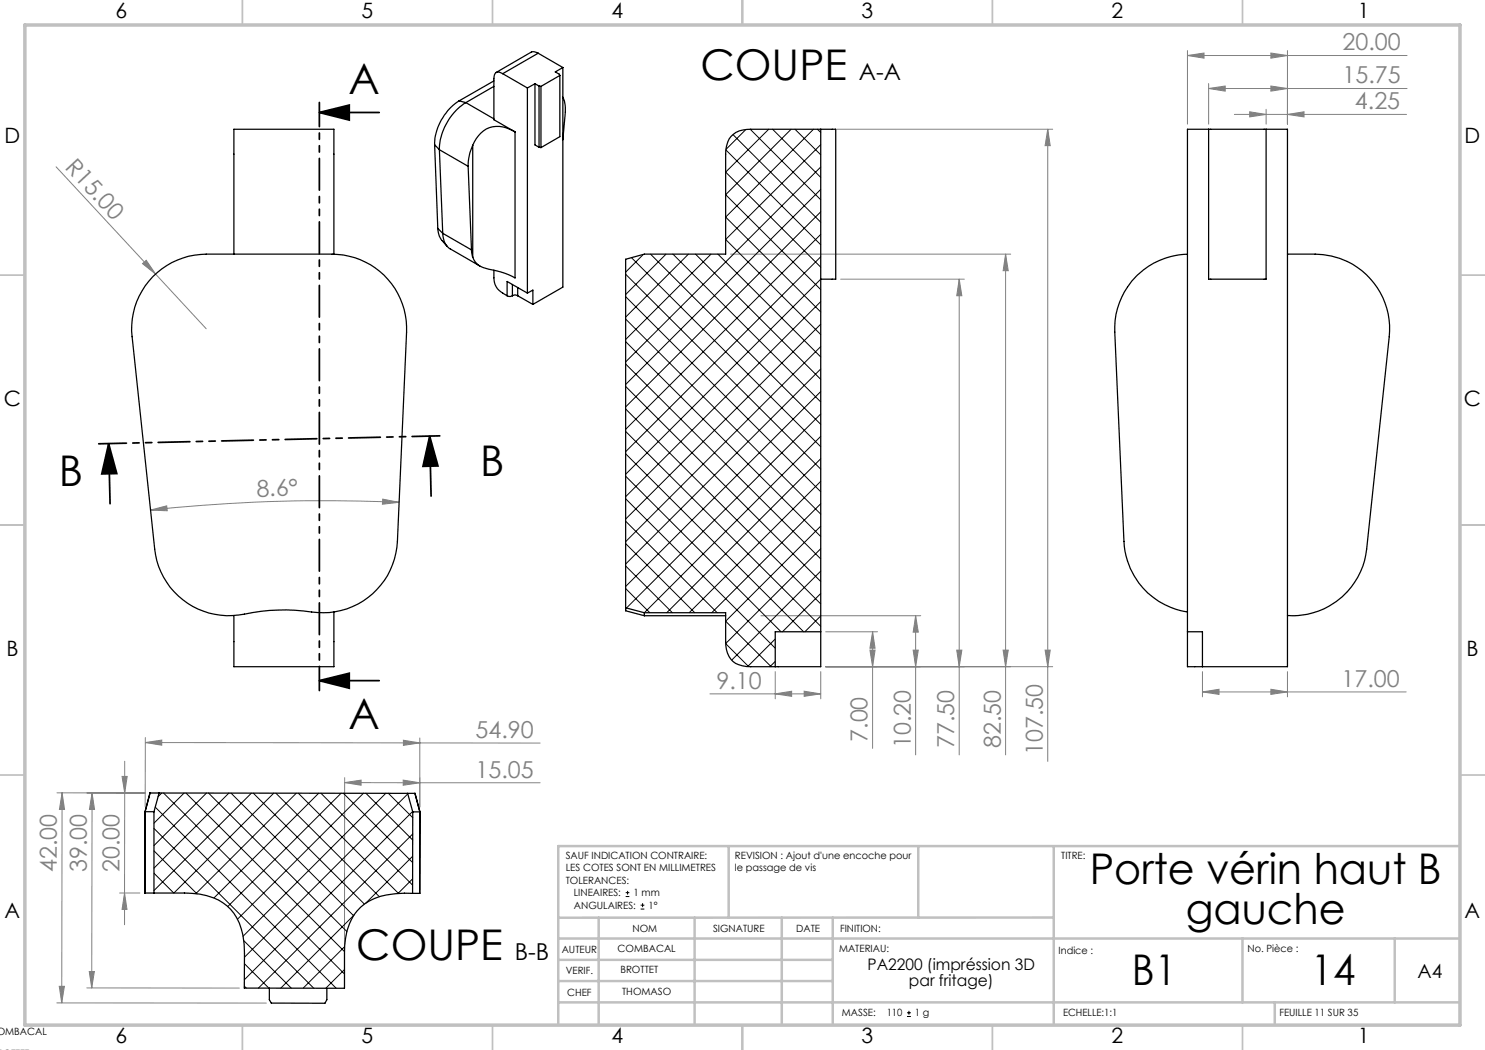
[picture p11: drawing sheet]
<svg xmlns="http://www.w3.org/2000/svg" width="297mm" height="210mm" viewBox="0 0 297 210" stroke-linecap="round" stroke-linejoin="round" font-family="sans-serif">
<path d="M125.1 179.3h.8M125.1 178.5h.8M125.5 178.2v.7M128.1 181.8h.8M128.1 181h.8M128.5 180.6v.8M181.4 203.3h.8M181.4 202.6h.8M181.8 202.2v.7" fill="none" stroke="#000" stroke-width=".2"/>
<path d="M63.9 22.5l5.9-1.5v3zM63.9 22.5h11.9M21.7 88.8l.3 11.9M21.7 88.8l1.7 5.9-3 .1zM85.9 87.2l.3 12M85.9 87.2l1.7 6-3 .1zM63.9 136.1l5.9-1.5v3zM63.9 136.1h11.9" fill="none" stroke="#000" stroke-width=".35"/>
<g fill="none" stroke="#808080" stroke-width=".2">
<path d="M237.5 11.1l3.3-.5v1zM237.5 10.1v14.7M237.5 11.1h43.9M241.7 17.7l3.3-.5v1zM241.7 16.7v8.1M241.7 17.7h39.7M254.2 17.2l3.3 .5-3.3 .5zM254.2 10.6l3.3 .5-3.3 .5zM257.5 10.1v14.7M11.2 33.4l30 32.3M167.4 25.9h43.1M209.5 25.9l.5 3.2h-1z"/>
<path d="M209.6 25.9v126.4M246.9 22.9h34.4M249.9 22.4l3.3 .5-3.3 .5zM253.2 21.9v2.9M257.5 22.9l3.3-.5v1zM28.5 52.7l.7-.6 1.9 2.7zM146.1 50.8h56M168.1 55.8h24.8M191.8 55.8l.6 3.4h-1.1zM191.8 55.8v95.2M201.1 50.8l.5 3.3h-1zM201.1 50.8v100.2"/>
<path d="M76.6 99.8l3.2 .7-3.3 .4zM30.1 102l3.2-.8 .1 1zM79.8 100.5a326 326 0 0 0-49.7 1.5M142 138.8h22.1M152.2 123.1h32M155 138.8l3.3-.6v1.1zM155 134.3v5.5M160.8 138.2l3.3 .6-3.3 .5zM164.1 134.3v5.5M165.1 133.3h45.4M165.1 126.4h10.4M174 130h1l-.5 3.3z"/>
<path d="M174.5 126.4v23.3M174.5 126.4l.5 3.2h-1zM182.6 130h1.1l-.6 3.3zM183.1 123.1l.6 3.3h-1.1zM183.1 123.1v27.9M191.3 130h1.1l-.6 3.3zM200.6 130h1l-.5 3.3zM209 130h1l-.5 3.3zM240.5 138.4l3.3-.5v1zM240.5 134.3v5.1M240.5 138.4h40.7M254.2 137.9l3.3 .5-3.3 .5z"/>
<path d="M257.5 134.3v5.1M11.4 158.6h17.6M12.4 158.6l.5 3.3h-1zM12.4 158.6l-.1 42M18.4 158.6l.5 3.3h-1zM18.4 158.6l-.1 39M24.4 155.3h1l-.5 3.3zM24.9 152.3v6.3M24.9 158.6v26.4M29.1 148.5l3.2-.5v1zM29.1 147.5l-.1 13.8M29.1 148.5l54.9 .1"/>
<path d="M68.9 156.5l3.3-.5v1zM68.9 155.5v34.1M68.9 156.5l15.1 .1M80.6 156l3.4 .6-3.4 .4zM80.7 148.1l3.3 .5-3.3 .5zM84 147.6v13.8M84 156.6h24M84 148.6h24M23.9 178.6h4.1M24.9 178.6l.5 3.3h-1zM11.9 197.3h1l-.6 3.3zM17.4 197.6h30.5"/>
<path d="M17.9 194.3h1l-.6 3.3zM11.4 200.6h41.9"/>
</g>
<path d="M63.9 20.5v117.6" fill="none" stroke="#000" stroke-width=".35" stroke-dasharray="6.3 1.3 1.3 1.3 1.3 1.3" stroke-dashoffset="1.5"/>
<path d="M88 87.2l-68.3 1.6" fill="none" stroke="#000" stroke-width=".35" stroke-dasharray="6.3 1.3 1.3 1.3 1.3 1.3" stroke-dashoffset=".8"/>
<g fill="none" stroke="#c0c0c0" stroke-width=".35">
<path d="M48.5 0v5M98.5 0v5M148.5 0v5M198.5 0v5M248.5 0v5M0 55h5M292 55h5.1M0 105h5M292 105h5.1M0 155h5M292 155h5.1M48.5 205v5.1"/>
<path d="M98.5 205v5.1M148.5 205v5.1M198.5 205v5.1M248.5 205v5.1"/>
</g>
<g fill="none" stroke="#c0c0c0" stroke-width=".5">
<path d="M145.7 169.2v14.3M183.7 169.2v14.3M210.7 169.2v35.5M291.9 169.2h-180.2v35.5M111.9 196.2h54.6M111.9 192h54.6M111.9 187.7h180M119.7 183.5v21.2M138.9 183.5v21.2M156.4 183.5v21.2M166.5 183.5v21.2M210.7 183.5h-98.8"/>
<path d="M248.5 187.7v12.8M278.9 187.7v12.8M111.9 200.5h180M255 200.5v4.2"/>
</g>
<path d="M5 5h287v200h-287z" fill="none" stroke="#c0c0c0" stroke-width=".7"/>
<g fill="#000">
<path d="M63.9 22.5l5.9-1.5v3zM63.9 136.1l5.9-1.5v3z"/>
<path d="M85.9 87.2l1.7 6-3 .1zM21.7 88.8l1.7 5.9-3 .1z"/>
</g>
<g fill="#808080">
<path d="M28.5 52.7l.7-.6 1.9 2.7z"/>
<path d="M80.6 156l3.4 .6-3.4 .4zM68.9 156.5l3.3-.5v1z"/>
<path d="M160.8 138.2l3.3 .6-3.3 .5zM155 138.8l3.3-.6v1.1zM257.5 22.9l3.3-.5v1zM249.9 22.4l3.3 .5-3.3 .5zM254.2 17.2l3.3 .5-3.3 .5zM241.7 17.7l3.3-.5v1zM254.2 137.9l3.3 .5-3.3 .5zM240.5 138.4l3.3-.5v1z"/>
<path d="M254.2 10.6l3.3 .5-3.3 .5zM237.5 11.1l3.3-.5v1z"/>
<path d="M76.6 99.8l3.2 .7-3.3 .4zM30.1 102l3.2-.8 .1 1z"/>
<path d="M24.4 155.3h1l-.5 3.3zM24.9 178.6l.5 3.3h-1zM18.4 158.6l.5 3.3h-1zM17.9 194.3h1l-.6 3.3zM12.4 158.6l.5 3.3h-1zM11.9 197.3h1l-.6 3.3z"/>
<path d="M174 130h1l-.5 3.3zM174.5 126.4l.5 3.2h-1z"/>
<path d="M209 130h1l-.5 3.3zM209.5 25.9l.5 3.2h-1z"/>
<path d="M182.6 130h1.1l-.6 3.3zM183.1 123.1l.6 3.3h-1.1zM191.3 130h1.1l-.6 3.3zM191.8 55.8l.6 3.4h-1.1zM200.6 130h1l-.5 3.3zM201.1 50.8l.5 3.3h-1z"/>
<path d="M29.1 148.5l3.2-.5v1zM80.7 148.1l3.3 .5-3.3 .5z"/>
</g>
<g fill="none" stroke="#000" stroke-width=".25">
<path d="M98.8 17.3l-5.6 3.2M98.8 16.2l-7 4M100.5 14.7a.97 .97 0 0 0-1-.3 .97 .97 0 0 0-.7 .9v8.6l4.2 2.5M100.5 14.7l5 2.9M105.5 17.6v41M107 16.7l.8 .5M107 16.7l-1.5 .9M107 16.7v12.3l.8 .4M107.6 10.6l-.7-.2h-.6l-7.1 4.1M107.6 10.6l-7.1 4.1M107.6 10.6l5 2.9M107.8 17.2l.4 .1"/>
<path d="M107.8 17.2v12.2M108.2 17.3v12.2M112 15.1l-3.8 2.2M112 15.1v12.2l-3.8 2.2M112.6 19.4a6 6 0 0 1 .5 3l-.5 5.6M112.6 13.5l-1.5 .9 .8 .4 .1 .3M112.6 13.5v43.9l-6 3.5M86.9 29l1 .9M86.9 29l.7 16.7M87.9 29.9l5.7 3.4M87.9 29.9l.6 16.8M91.8 20.2a10.7 10.7 0 0 0-4.9 8.8"/>
<path d="M91.8 20.2l1.4 .3M93.2 20.5a11.7 11.7 0 0 0-5.3 9.4M93.2 20.5l5.6 3.3M93.6 33.3l.7 16.7M94.5 29.1a10.1 10.1 0 0 0-.9 4.2M94.5 29.1v22.3M103 26.4a5.4 5.4 0 0 0-6.8 .2 6.9 6.9 0 0 0-1.7 2.5M103 26.4v29.2a18.8 18.8 0 0 0-5.8-1.9l-.6-.2a3.3 3.3 0 0 1-2.1-2.1M107.8 29.4l.4 .1M164.1 25.9v107.4h-14a4.6 4.6 0 0 1-4.3-2 6 6 0 0 1-.7-3v-5.8h-16.2M237.5 25.9h20v107.4h-20zM241.7 25.9v29.9h11.5v-29.9"/>
<path d="M30.6 55.3a15.3 15.3 0 0 1 10.6-4.5h25.2a14.9 14.9 0 0 1 14.9 15.6l-1.8 41.9a14.9 14.9 0 0 1-17.2 14.1 40.5 40.5 0 0 0-14.6 .6 14.9 14.9 0 0 1-16.8-13.2l-4.5-42.5a14.8 14.8 0 0 1 4.2-12zM46.8 50.8v-24.9h20v25M87.6 45.7l.3 1.6 .3 .6 1.2 1.4M87.6 45.7l.9 1M88.5 46.7a3.5 3.5 0 0 0 1.6 3.1l5.9 3.4M88.5 46.7l5.8 3.3M94.3 50l.2 1.4M98.8 54a4.5 4.5 0 0 0 1 4.1l1.6 1.1M101.4 59.2l.4 .1 .7-.1M102.5 59.2l.5-.2 .5 .2M102.5 56.9v2.3M103.5 59.2l3.1 1.7"/>
<path d="M103.5 57.5v1.7M105.5 58.6l-4.1-2.3v2.9M105.5 58.6l1.1-.6v2.9M164.1 55.8h3v-29.9h-17a4.4 4.4 0 0 0-5 4.9v20h-16.2l-3.8 1v70.4l3.8 .9M237.5 50.9a14.9 14.9 0 0 0-14.5 15.5l1.8 41.9a14.9 14.9 0 0 0 12.7 14.1M257.5 50.8h3a16.5 16.5 0 0 1 11.9 3.3 14.9 14.9 0 0 1 5.4 13.2l-4.5 42.5a14.9 14.9 0 0 1-15.8 13.3M66.8 122.4v10.9h-20v-10.2M125.1 121.6l3.8 .9M128.9 122.5v.6M128.9 123.1h16.2M164.1 126.4h-9.1v6.9M237.5 126.4h3v6.9"/>
<path d="M30 158.6l-1 3.7M30 158.6h1.8M30 158.6l-1 3.7v16.3M31.8 158.6l51.2 .1 1 3.7M31.8 158.6l-1 3.7M81.5 158.7l1 3.7M83 158.7l1 3.7M29 162.3v16.3h7.9a13.1 13.1 0 0 1 8.5 2.5 10.6 10.6 0 0 1 3.4 7.7l.1 8.8 20 .1v-7.1a11.8 11.8 0 0 1 3.2-9.2 11.2 11.2 0 0 1 7-2.7h3.4M29 162.3h1.8M30.8 162.3v16.3M82.5 178.7h1.5M82.5 162.4v16.3"/>
<path d="M82.5 162.4h1.5M84 162.4h.1M84 162.4l-.1 16.3M84 162.4v16.3M53.9 197.6v2.3l.4 .7 10.7 .1 .4-.8v-2.2"/>
</g>
<g fill="none" stroke="#000" stroke-width=".2">
<path d="M145.2 30l18.9 19M146.6 26.9l17.5 17.5M149.2 25.9l-4 4M150 25.9l14.1 14.1M153.7 25.9l-8.6 8.5 19 19M154.5 25.9l9.6 9.6M158.2 25.9l-13.1 13 19 19M159 25.9l5.1 5.1M162.7 25.9l-17.6 17.5 19 19M163.5 25.9l.6 .6M164.1 28.9l-19 19 19 19M164.1 33.4l-39 39"/>
<path d="M164.1 37.9l-39 39M125.1 59.3l39 39M125.1 54.8l39 39M126.3 51.5l37.8 37.9M128.7 50.9l-3.6 3.5M130.1 50.8l34 34.1M133.2 50.8l-8.1 8.1M134.6 50.8l29.5 29.6M137.7 50.8l-12.6 12.6M139.1 50.8l25 25.1M142.2 50.8l-17.1 17.1M143.6 50.8l20.5 20.6"/>
<path d="M164.1 42.4l-39 39M164.1 46.9l-39 39M164.1 51.4l-39 38.9M164.1 55.8l-39 39.1M125.1 77.3l39 39M125.1 72.8l39 39M125.1 68.3l39 39M125.1 63.8l39 39M164.1 60.3l-39 39M164.1 64.8l-39 39M164.1 69.3l-39 39M164.1 73.8l-39 39"/>
<path d="M164.1 78.3l-39 39M125.1 99.8l29.9 29.8M125.1 95.2l31.1 31.2M125.1 90.8l35.6 35.6M125.1 86.3l39 39M125.1 81.8l39 39M164.1 82.8l-38.8 38.8M164.1 87.3l-35.2 35.2M164.1 91.7l-30.8 30.8M164.1 96.3l-26.3 26.2M125.1 117.7l4.9 4.8M125.1 113.2l9.4 9.3"/>
<path d="M125.1 108.7l13.9 13.8M125.1 104.2l18.3 18.3M164.1 100.7l-21.8 21.8M164.1 105.2l-19 19 9.1 9.1M164.1 109.7l-18.9 19M164.1 114.2l-17.7 17.8M164.1 118.7l-7.6 7.7M145.2 128.8l4.5 4.5M155 127.8l-5.5 5.5M155 132.3l-1 1M164.1 123.2l-3.1 3.2M32.3 158.6l-.7 .7"/>
<path d="M32.7 158.6l36.2 36.2M36.8 158.6l-6 6M37.2 158.6l31.7 31.7M41.3 158.6l-10.5 10.5M41.7 158.6l27.7 27.7M45.8 158.6l-15 15M46.2 158.6l24.5 24.6M50.3 158.6l-19.5 19.5M50.7 158.6l22.2 22.2M54.8 158.6l-20 20M55.2 158.6l20.7 20.7M59.3 158.6l-20.1 20.1"/>
<path d="M59.7 158.6l20 20.1M63.7 158.6l-20.9 21M64.2 158.6l18.3 18.4M68.2 158.6l-22.7 22.7M68.7 158.6l13.8 13.9M72.7 158.6l-25.2 25.3M73.2 158.6l9.3 9.4M77.2 158.6l-28.6 28.6M77.6 158.6l4.9 4.9M81.6 158.8l-32.7 32.6M30.8 174.7l3.9 3.9M30.8 170.2l8.6 8.6"/>
<path d="M30.8 165.7l32 32M31 161.4l36.2 36.3M82.5 162.3l-33.6 33.7M82.5 171.3l-9.4 9.3M82.5 175.8l-2.9 2.9M82.5 166.8l-30.8 30.8M48.7 188.1l9.5 9.5M48.9 197.2l.3 .4M48.9 192.7l4.9 4.9M68.9 193.9l-3.7 3.8M68.9 189.3l-8.3 8.3M70.9 182.9l-14.7 14.7"/>
</g>
<g font-size="8.5">
<text x="140.1" y="15.9">COUPE</text>
<text x="69.7" y="18.7">A</text>
<text x="96.1" y="95.2">B</text>
<text x="11.7" y="97.2">B</text>
<text x="69.7" y="145.7">A</text>
<text x="218" y="176.7">Porte vérin haut B</text>
<text x="237.1" y="184.8">gauche</text>
<text x="71.3" y="192">COUPE</text>
<text x="226.4" y="197">B1</text>
<text x="262.2" y="197">14</text>
</g>
<g font-size="4.7" fill="#808080">
<text x="268.5" y="10.1">20.00</text>
<text x="268.5" y="16.7">15.75</text>
<text x="271" y="21.8">4.25</text>
<text x="12.9" y="33.6" transform="rotate(47 12.9 33.6)">R15.00</text>
<text x="51.3" y="99.4" transform="rotate(-2 51.3 99.4)">8.6°</text>
<text x="143.3" y="137.7">9.10</text>
<text x="268.3" y="137.3">17.00</text>
<text x="95.1" y="147.6">54.90</text>
<text x="173.5" y="148.4" transform="rotate(-90 173.5 148.4)">7.00</text>
<text x="182.1" y="149.7" transform="rotate(-90 182.1 149.7)">10.20</text>
<text x="190.8" y="149.7" transform="rotate(-90 190.8 149.7)">77.50</text>
<text x="200.1" y="149.7" transform="rotate(-90 200.1 149.7)">82.50</text>
<text x="95.1" y="155.5">15.05</text>
<text x="208.5" y="151" transform="rotate(-90 208.5 151)">107.50</text>
<text x="11.4" y="174.4" transform="rotate(-90 11.4 174.4)">42.00</text>
<text x="17.4" y="174.4" transform="rotate(-90 17.4 174.4)">39.00</text>
<text x="23.9" y="174.4" transform="rotate(-90 23.9 174.4)">20.00</text>
</g>
<g font-size="4.7">
<text x="171.8" y="15.9">A-A</text>
<text x="102.9" y="192">B-B</text>
</g>
<g font-size="4.2">
<text x="23.1" y="3.6">6</text>
<text x="72.3" y="3.6">5</text>
<text x="122.3" y="3.6">4</text>
<text x="172.3" y="3.6">3</text>
<text x="222.3" y="3.6">2</text>
<text x="271.6" y="3.6">1</text>
<text x=".9" y="28.6">D</text>
<text x="292.9" y="28.6">D</text>
<text x=".8" y="81.1">C</text>
<text x="292.8" y="81.1">C</text>
<text x="1.3" y="131.1">B</text>
<text x="293.3" y="131.1">B</text>
<text x=".9" y="183.6">A</text>
<text x="292.9" y="183.6">A</text>
<text x="23.1" y="208.6">6</text>
<text x="72.3" y="208.6">5</text>
<text x="122.3" y="208.6">4</text>
<text x="172.3" y="208.6">3</text>
<text x="222.3" y="208.6">2</text>
<text x="271.6" y="208.6">1</text>
</g>
<text font-size="3.9" x="283.5" y="195.6">A4</text>
<g font-size="3.2">
<text x="173.5" y="193.9">PA2200 (impréssion 3D</text>
<text x="181.8" y="197.1">par fritage)</text>
</g>
<g font-size="2">
<text x="113.1" y="171.8">SAUF INDICATION CONTRAIRE:</text>
<text x="147" y="171.8">REVISION : Ajout d'une encoche pour</text>
<text x="212.3" y="171.8">TITRE:</text>
<text x="113.1" y="174.3">LES COTES SONT EN MILLIMETRES</text>
<text x="113.1" y="176.8">TOLERANCES:</text>
<text x="114.8" y="179.3">LINEAIRES:</text>
<text x="126.7" y="179.3">1 mm</text>
<text x="147" y="174.3">le passage de vis</text>
<text x="114.8" y="181.8">ANGULAIRES:</text>
<text x="129.7" y="181.8">1°</text>
<text x="112.4" y="190.5">AUTEUR</text>
<text x="123.5" y="190.3">COMBACAL</text>
<text x="126.5" y="186.4">NOM</text>
<text x="142.6" y="186.4">SIGNATURE</text>
<text x="159.2" y="186.4">DATE</text>
<text x="167.8" y="190.3">MATERIAU:</text>
<text x="168" y="186.4">FINITION:</text>
<text x="211.7" y="190.9">Indice :</text>
<text x="249.5" y="190.3">No. Pièce :</text>
<text x="113.1" y="194.9">VERIF.</text>
<text x="124.1" y="194.7">BROTTET</text>
<text x="113.4" y="199.2">CHEF</text>
<text x="124.4" y="199">THOMASO</text>
<text x="168.4" y="203.3">MASSE:</text>
<text x="177.3" y="203.3">110</text>
<text x="183" y="203.3">1 g</text>
<text x="212.6" y="203.3">ECHELLE:1:1</text>
<text x="255.9" y="203.3">FEUILLE 11 SUR 35</text>
<text x="-.7" y="206.9">OMBACAL</text>
</g>
</svg>
